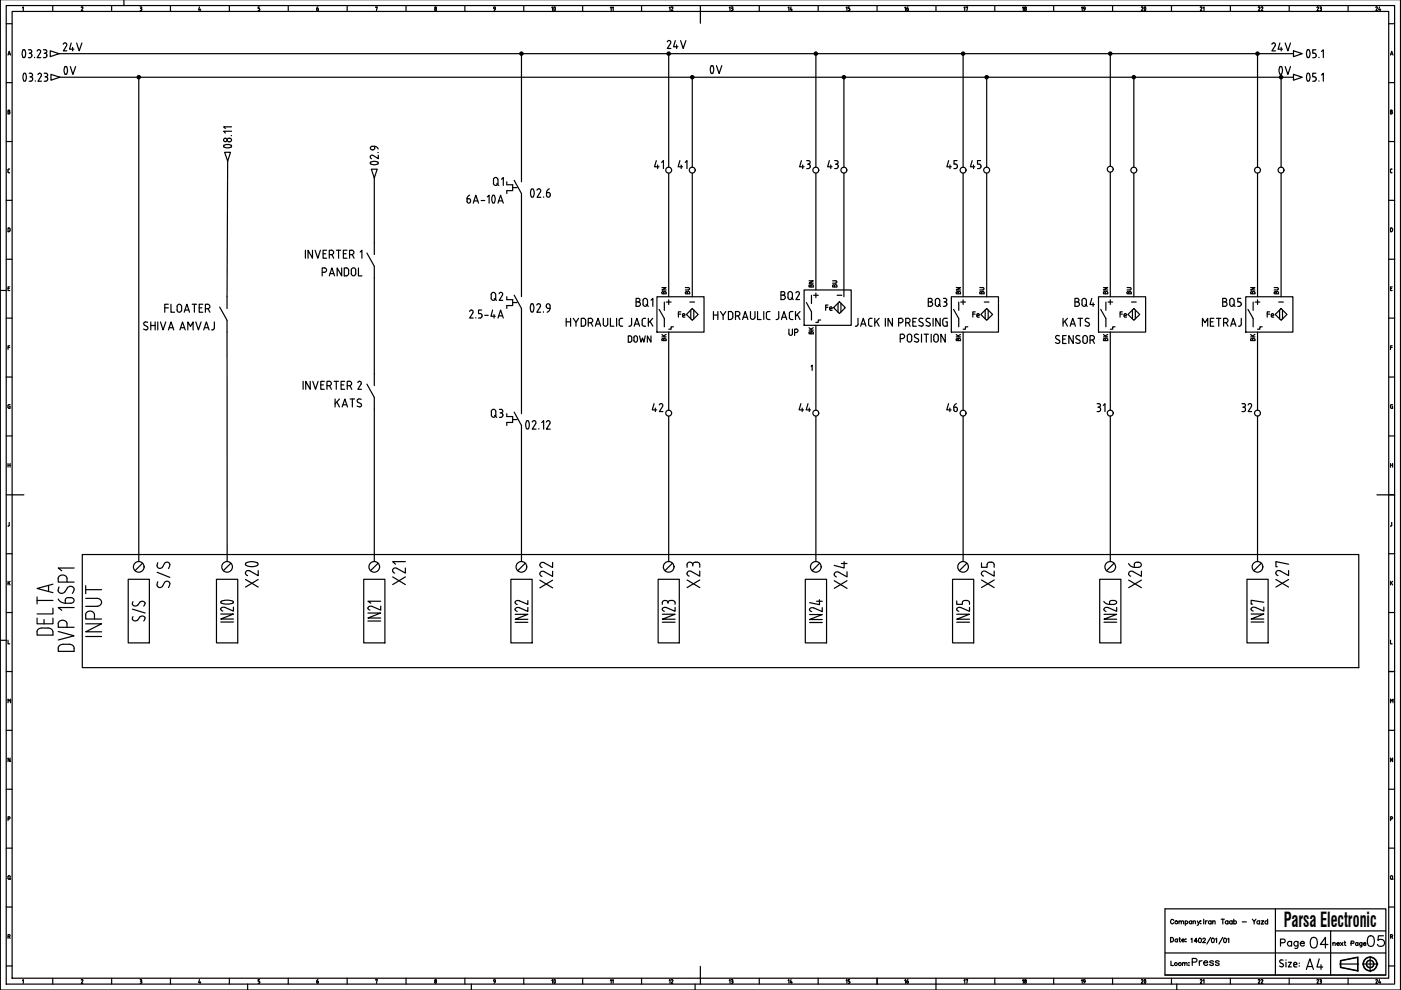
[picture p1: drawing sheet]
<svg xmlns="http://www.w3.org/2000/svg" width="297mm" height="210mm" viewBox="0 0 297 210" stroke-linecap="round" stroke-linejoin="round" font-family="sans-serif">
<!-- layer: 035 -->
<g fill="none" stroke="#000" stroke-width=".25">
<path d="M26.3 -.1v1.3M296.9 -.1v210h-296.8v-210M1.3 5h1.3M1.3 17.5h1.3M1.7 11.7l.3-.8 .2 .8M1.8 11.4h.3M2.6 2.4h291.8v205h-291.8zM4.8 1.6l.1-.1v.8M11.2 1.2v1.2M17.2 1.6l.2-.1h.2l-.4 .8h.4M23.7 1.2v1.2M29.7 1.5h.2"/>
<path d="M29.7 2.3h.2M29.8 1.8h.1M29.9 1.5l.1 .1-.1 .2 .2 .3-.2 .2M36.1 1.2v1.2M42.3 1.5l-.2 .6h.5M42.4 1.9v.4M48.6 1.2v1.2M54.7 2.3h.2M54.9 1.8l.2 .2-.2 .3M55 1.5h-.3v.3h.2M61.1 1.2v1.2M73.6 1.2v1.2"/>
<path d="M79.6 1.6l.4-.1-.2 .8M86.1 1.2v1.2M98.6 1.2v1.2M111 1.2v1.2M123.5 1.2v1.2M136 1.2v1.2M148.5 1.2v1.2M161 1.2v1.2M173.5 1.2v1.2M186 1.2v1.2M198.4 1.2v1.2M210.9 1.2v1.2"/>
<path d="M223.4 1.2v1.2M235.9 1.2v1.2M248.4 1.2v1.2M260.9 1.2v1.2M273.3 1.2v1.2M285.8 1.2v1.2M294.4 5h1.3M294.4 17.5h1.3M294.8 11.7l.3-.8 .2 .8M294.9 11.4h.4M1.3 30h1.3M1.7 36.4l.2 .2"/>
<path d="M1.9 35.8l-.2 .2v.4M1.9 36.6h.1M1.9 35.8h.1M294.4 30h1.3M294.8 36.4l.2 .2M294.8 23.7h.2M295 35.8l-.2 .2v.4M295 36.6h.2M295 35.8h.2M295 23.3l.2 .2-.2 .2 .2 .2v.2h-.4v-.7h.2M1.3 42.5h1.3M1.3 55h1.3"/>
<path d="M1.9 48.3l.2 .3v.4l-.2 .1M1.9 48.3h-.2v.8h.2M294.4 42.5h1.3M294.4 55h1.3M295 48.3l.3 .3-.1 .4-.2 .1M295 48.3h-.2v.8h.2M.1 61.6h1.2M1.3 67.5h1.3M1.3 79.9h1.3M1.7 61.2h.3M1.7 73.7h.4M2.1 60.8h-.4v.8h.4"/>
<path d="M2.1 73.3h-.4v.8M294.4 67.5h1.3M294.4 79.9h1.3M294.8 61.2h.3M294.8 73.7h.4M295.2 60.8h-.4v.8h.4M295.2 73.3h-.4v.8M1.3 92.4h1.3M294.4 92.4h1.3M294.8 98.3v.8M294.8 98.6h.5M295 85.8h-.1l-.1 .5 .2 .3"/>
<path d="M295 85.8h.3M295.1 86.1h.2v.5h-.3M295.3 98.3v.8M1.3 104.9h1.3M1.3 117.4h1.3M1.7 111.5h.1M2 110.8v.6l-.2 .1M294.4 104.9h1.3M294.4 117.4h1.3M294.8 111.5h.1M295.1 110.8v.6l-.2 .1M.1 135.8h1.2"/>
<path d="M1.3 129.9h1.3M1.7 135.7v.8h.4M294.4 129.9h1.3M294.8 135.7v.8h.4M294.8 123.2v.8M295 123.5l.3 .5M295.3 123.2l-.5 .5M1.3 142.4h1.3M1.3 154.8h1.3M294.4 142.4h1.3M294.4 154.8h1.3M1.3 167.3h1.3"/>
<path d="M1.3 179.8h1.3M1.7 173.6h.4v-.4h-.4v.8M294.4 167.3h1.3M294.4 179.8h1.3M294.8 173.6h.4v-.4h-.4v.8M295.3 160.7v.8l-.5-.8v.8M1.3 192.3h1.3M294.4 192.3h1.3M1.3 204.8h1.3M4.8 207.9l.1-.2v.8M11.2 207.4v1.3M17.2 207.8l.2-.1 .2 .1-.4 .7h.4"/>
<path d="M23.7 207.4v1.3M29.7 207.7h.2M29.7 208.5h.2M29.8 208h.1M29.9 207.7l.1 .2-.1 .1 .2 .3-.2 .2M36.1 207.4v1.3M42.3 207.7l-.2 .6h.5M42.4 208.1v.4M48.6 207.4v1.3M52.5 208.7v1.2M54.7 208.5h.2M54.9 208l.2 .2-.2 .3"/>
<path d="M55 207.7h-.3v.3h.2M61.1 207.4v1.3M73.6 207.4v1.3M79.6 207.8l.4-.1-.2 .8M86.1 207.4v1.3M98.6 207.4v1.3M99.9 208.7v1.2M111 207.4v1.3M123.5 207.4v1.3M136 207.4v1.3M147.4 208.7v1.2M148.5 207.4v1.3"/>
<path d="M161 207.4v1.3M173.5 207.4v1.3M186 207.4v1.3M198.4 207.4v2.5M210.9 207.4v1.3M223.4 207.4v1.3M235.9 207.4v1.3M248.4 207.4v1.3M249.5 208.7v1.2M260.9 207.4v1.3M273.3 207.4v1.3M285.8 207.4v1.3"/>
<path d="M294.5 204.8h1.2"/>
<circle cx="92.3" cy="2" r=".21"/>
<circle cx="92.3" cy="1.6" r=".18"/>
<circle cx="92.3" cy="208.3" r=".21"/>
<circle cx="92.3" cy="207.9" r=".18"/>
</g>
<!-- layer: 07 -->
<path d="M1.3 1.2h294.4v207.5h-294.4zM148.5 2.4v2.5M2.6 104.9h2.5M291.9 104.9h2.5M148.5 204.9v2.5" fill="none" stroke="#000" stroke-width=".25"/>
<!-- layer: SYMS -->
<g fill="none" stroke="#000" stroke-width=".25">
<path d="M47.6 32.3h1.3l-.6 1.9zM78.7 35.9h1.3l-.6 1.8zM110.6 36.1v2.4M77.8 53.7l1.6 2.8M79.4 51.5v2.5M46.6 65.1l1.5 2.8v2.5M48.1 62.9v2.5M79.4 79.3v2.5M109 62.6l1.6 2.8v2.5M110.6 60.4v2.5M139.3 62.9h10v7.5h-10zM140.9 67.5v1.8"/>
<path d="M146.8 65.4l1.2 1.3-1.2 1.2-1.3-1.2zM170.5 61.5h10v7.5h-10zM172 66.1v1.8M178 64l1.2 1.2-1.2 1.3-1.3-1.3zM201.7 62.9h10v7.5h-10zM203.3 67.5v1.8M209.2 65.4l1.2 1.3-1.2 1.2-1.3-1.2zM232.9 62.9h10v7.5h-10zM234.5 67.5v1.8M240.4 65.4l1.2 1.3-1.2 1.2-1.3-1.2zM264.1 62.9h10v7.5h-10zM265.7 67.5v1.8"/>
<path d="M271.6 65.4l1.3 1.3-1.3 1.2-1.2-1.2zM77.8 81.4l1.6 2.9v2.5M109 87.4l1.6 2.8v2.5M110.6 85.2v2.5M17.4 117.6h270.7v24h-270.7zM30.2 119.4l-1.6 1.6M80.2 119.4l-1.6 1.6M111.4 119.4l-1.6 1.6M142.6 119.4l-1.6 1.6M173.8 119.4l-1.6 1.6M205 119.4l-1.6 1.6M236.2 119.4l-1.6 1.6"/>
<path d="M267.4 119.4l-1.6 1.6M27.2 122.8h4.5v13.5h-4.5zM45.9 122.8h4.5v13.5h-4.5zM77.1 122.8h4.5v13.5h-4.5zM108.3 122.8h4.5v13.5h-4.5zM139.5 122.8h4.5v13.5h-4.5zM170.7 122.8h4.5v13.5h-4.5zM202 122.8h4.4v13.5h-4.4zM233.2 122.8h4.4v13.5h-4.4zM264.4 122.8h4.5v13.5h-4.5z"/>
<circle cx="29.4" cy="16.4" r=".35"/>
<circle cx="29.4" cy="16.4" r=".12"/>
<circle cx="29.4" cy="16.4" r=".22"/>
<circle cx="110.5" cy="11.4" r=".35"/>
<circle cx="110.5" cy="11.4" r=".12"/>
<circle cx="110.5" cy="11.4" r=".22"/>
<circle cx="173" cy="11.4" r=".35"/>
<circle cx="173" cy="11.4" r=".12"/>
<circle cx="173" cy="11.4" r=".22"/>
<circle cx="178.9" cy="16.4" r=".35"/>
<circle cx="178.9" cy="16.4" r=".12"/>
<circle cx="178.9" cy="16.4" r=".22"/>
<circle cx="204.2" cy="11.4" r=".35"/>
<circle cx="204.2" cy="11.4" r=".12"/>
<circle cx="204.2" cy="11.4" r=".22"/>
<circle cx="209.2" cy="16.4" r=".35"/>
<circle cx="209.2" cy="16.4" r=".12"/>
<circle cx="209.2" cy="16.4" r=".22"/>
<circle cx="235.4" cy="11.4" r=".35"/>
<circle cx="235.4" cy="11.4" r=".12"/>
<circle cx="235.4" cy="11.4" r=".22"/>
<circle cx="240.4" cy="16.4" r=".35"/>
<circle cx="240.4" cy="16.4" r=".12"/>
<circle cx="240.4" cy="16.4" r=".22"/>
<circle cx="235.4" cy="35.9" r=".62"/>
<circle cx="240.4" cy="36.1" r=".62"/>
<circle cx="266.6" cy="36.1" r=".62"/>
<circle cx="271.6" cy="36.1" r=".62"/>
<circle cx="29.4" cy="120.2" r="1.13"/>
<circle cx="48.2" cy="120.2" r="1.13"/>
<circle cx="79.4" cy="120.2" r="1.13"/>
<circle cx="110.5" cy="120.2" r="1.13"/>
<circle cx="141.8" cy="120.2" r="1.13"/>
<circle cx="173" cy="120.2" r="1.13"/>
<circle cx="204.2" cy="120.2" r="1.13"/>
<circle cx="235.4" cy="120.2" r="1.13"/>
<circle cx="266.6" cy="120.2" r="1.13"/>
</g>
<!-- layer: MISC -->
<path d="M12.3 137.4v.7h3.4M12.3 133.9l3.4 .9-3.4 .9M12.3 132.3v.7h3.4M12.3 122.7v.7h3.4M13.4 136.6h1.3a.94 .94 0 0 1 1 .8M13.9 127.9h1.1M14.3 124.6l.3-.2a.78 .78 0 0 1 1.1 .5M14.6 126.7h.4M15.7 128.8h-3.4l.8 .6M15.7 120.4h-3.4l.8 .6" fill="none" stroke="#000" stroke-width=".25"/>
<!-- layer: TAGS -->
<g fill="none" stroke="#000" stroke-width=".25">
<path d="M64.8 53.1v1.7M66.3 53.1v1.7l-1-1.7v1.7M66.8 53.1l.6 1.7 .5-1.7M68.5 53.8h.6M69.2 53.1h-.7v1.7h.7M69.8 54h.5a.47 .47 0 0 0 .4-.5 .47 .47 0 0 0-.4-.4h-.5v1.7M70.4 54l.3 .8M71.3 53.1h.9M71.8 53.1v1.7M72.8 53.8h.6M73.6 53.1h-.8v1.7h.8M74.1 54h.5a.47 .47 0 0 0 .4-.5 .47 .47 0 0 0-.4-.4h-.5v1.7"/>
<path d="M74.7 54l.4 .8M76.4 53.4l.3-.3v1.7M34.9 65.3h.8M35.7 64.5h-.8v1.7M36.2 64.5v1.7h.8M37.5 65a.48 .48 0 0 1 .5-.5 .48 .48 0 0 1 .5 .5M37.5 65.7a.48 .48 0 0 0 .5 .5 .48 .48 0 0 0 .5-.5M37.6 65v.7M38.5 65v.7M39.1 66.2l.5-1.7 .6 1.7M39.2 65.7h.8M40.8 64.5h.9"/>
<path d="M41.2 64.5v1.7M42.2 65.3h.6M43 64.5h-.8v1.7h.8M43.5 65.5h.5a.48 .48 0 0 0 .5-.5 .48 .48 0 0 0-.5-.5h-.5v1.7M44.1 65.5l.4 .7M64.3 80.8v1.7M65.8 80.8v1.7l-1-1.7v1.7M66.3 80.8l.6 1.7 .5-1.7M68 81.6h.6M68.8 80.8h-.8v1.7h.8M69.3 81.8h.5a.47 .47 0 0 0 .5-.5 .47 .47 0 0 0-.5-.5h-.5v1.7M69.9 81.8l.4 .7"/>
<path d="M70.8 80.8h1M71.3 80.8v1.7M72.3 81.6h.6M73.1 80.8h-.8v1.7h.8M73.6 81.8h.5a.47 .47 0 0 0 .5-.5 .47 .47 0 0 0-.5-.5h-.5v1.7M74.2 81.8l.4 .7M75.9 81.1v-.1a.38 .38 0 0 1 .6-.1 .38 .38 0 0 1 .1 .5M76.6 81.4l-.7 1.1h.7M78 128.9l.4 .4M78 130h2.7l-2.7 1h2.7M78 131.7h2.7M80.7 128.5v.9l-2-.9-.6 .2-.1 .2"/>
<path d="M80.7 127.5h-2.7l.6 .4M109.2 130.3h2.7l-2.7 1h2.7M109.2 131.9h2.7M111.9 128.8v.8l-1.8-.7a.49 .49 0 0 0-.7-.1 .49 .49 0 0 0 0 .7l.3 .1M111.9 127.3v.9l-1.8-.8a.48 .48 0 0 0-.7 0 .48 .48 0 0 0 .3 .8M140.4 130.2h2.7l-2.7 1.1h2.7M140.4 131.9h2.7M141.6 127.7v.2M141.6 127.7a.65 .65 0 0 0-.6-.4 .65 .65 0 0 0-.6 .4v.4M142.5 127.3a.71 .71 0 0 0-.9 .4M143.1 128.8v.8l-1.8-.8a.49 .49 0 0 0-.7 0 .49 .49 0 0 0 0 .7l.3 .1M143.1 127.7v.4"/>
<path d="M171.6 130.3h2.7l-2.7 1.1h2.7M171.6 132h2.7M172.5 128.9a.49 .49 0 0 0-.6 0 .49 .49 0 0 0-.1 .7l.3 .1M173.1 127.5h1.2M173.7 127.2v1l-2.1-.4M174.3 128.8v.9l-1.7-.8M202.8 130.2h2.8l-2.8 1.1h2.8M202.8 127.4v.7h1.3v-.4M202.8 131.9h2.8M204.9 127.3a.71 .71 0 0 0-.9 .4M205.6 128.8v.8l-1.9-.8a.49 .49 0 0 0-.6 0 .49 .49 0 0 0-.1 .7l.3 .1M205.6 127.7v.4"/>
<path d="M234 127.5a1.4 1.4 0 0 0 1.2 .7M234 129.2l.5 .4M234.1 130.3h2.7l-2.7 1h2.7M234.1 131.9h2.7M235.3 128.2h.9M236.2 127.3l.3 .1 .3 .3-.3 .4h-.3M236.2 127.3l-.8 .1-.1 .8M236.8 128.8v.8l-2-.8-.6 .1-.2 .3M265.3 130.2h2.7l-2.7 1h2.7M265.3 131.9h2.7M268 128.7v.9l-1.8-.8a.49 .49 0 0 0-.7 0 .49 .49 0 0 0 0 .7l.2 .1M268 127.7l-2.7-.4v.8h.3"/>
</g>
<g fill="none" stroke="#000" stroke-width=".25">
<path d="M12.5 11.4h261.7M12.7 16.4h261.5M29.4 16.4v102.7M110.6 11.4v24.7M141.8 11.4v24.1M146.8 16.4v19.1M173 11.4v24.1M178.9 16.4v19.1M204.2 11.4v24.1M209.2 16.4v19.1M235.4 11.4v23.9M240.4 16.4v19.1"/>
<path d="M266.6 11.4v24.1M271.6 16.4v19.1M48.3 34.2l-.2 28.7M79.4 37.7v13.8M141.8 36.7v26.2M146.8 36.7v26.2M173 36.7v24.8M178.9 36.7v26.2M204.2 36.7v26.2M209.2 36.7v26.2M235.4 36.5v26.4M240.4 36.7v26.2"/>
<path d="M266.6 36.7v26.2M271.6 36.7v26.2M79.4 59v20.3M110.6 43.5v16.9M48.1 70.4l.1 48.7M110.6 67.9v17.3M141.8 70.4v16.6M173 69v18M204.2 70.4v16.6M235.4 70.4v16.6M266.6 70.4v16.6M79.4 86.8v32.3"/>
<path d="M110.6 92.7v26.4M141.8 88.2v30.9M173 88.2v30.9M204.2 88.2v30.9M235.4 88.2v30.9M266.6 88.2v30.9"/>
</g>
<!-- layer: DESCCHILD -->
<g fill="none" stroke="#000" stroke-width=".25">
<path d="M99 42.1h.4a.43 .43 0 0 1 .4 .6 .43 .43 0 0 1-.7 .2zM99.6 41.4l-.4 .3-.2 .4M100.3 43.1l.6-1.7 .6 1.7M100.5 42.6h.8M102 42.5h.8M103.3 41.8l.4-.4v1.7M104.4 43h.4M104.4 41.5a1.58 1.58 0 0 0 0 1.5M104.8 41.5a1.58 1.58 0 0 1 0 1.5M105.6 43.1l.5-1.7 .6 1.7M105.7 42.6h.8M30.4 69.8l.6 .1"/>
<path d="M31.3 68.3a.44 .44 0 0 0-.6 0 .44 .44 0 0 0 0 .7l.7 .5-.1 .3-.3 .1M32 68.3v1.6M32 69h.9M32.9 68.3v1.6M33.5 68.3v1.6M34 68.3l.6 1.6 .5-1.6M35.7 69.9l.6-1.6 .5 1.6M35.9 69.5h.8M38.1 69.9l.6-1.6 .6 1.6M38.3 69.5h.8M39.8 69.9v-1.6l.6 .9 .5-.9v1.6M41.5 68.3l.6 1.6 .5-1.6"/>
<path d="M43.2 69.9l.6-1.6 .5 1.6M43.4 69.5h.8M44.9 69.9h.2M45.4 69.6l-.3 .3M45.5 68.3v1.3M99.6 66v-.1a.37 .37 0 0 1 .6-.1 .37 .37 0 0 1 .1 .5l-.7 1.1h.7M100.9 67.3v.1M101.8 66.5a.48 .48 0 0 1 .4 .4 .48 .48 0 0 1-.4 .5h-.3M102.1 65.7h-.6v.8h.3M102.8 66.9h.7M104.4 65.7l-.3 1.3h.9M104.7 66.7v.7"/>
<path d="M105.6 67.4l.5-1.7 .6 1.7M105.7 67h.8M71 84.6v1.7M71.4 85.2l.6 1.1M72 84.6l-1 1M72.5 86.3l.6-1.7 .6 1.7M72.7 85.8h.8M74.2 84.6h1M74.7 84.6v1.7M75.9 85.3l.6 .3M76.4 85.6a.42 .42 0 0 1 .1 .6 .42 .42 0 0 1-.6 0l-.2-.1M76.6 84.7a.45 .45 0 0 0-.7-.1 .45 .45 0 0 0 0 .7"/>
</g>
<!-- layer: XREFCHILD -->
<g fill="none" stroke="#000" stroke-width=".25">
<path d="M112.6 64.5l.2-.1a1.23 1.23 0 0 1 0 1.8l-.2-.1a1.68 1.68 0 0 1 0-1.6zM113.8 64.7a.4 .4 0 0 1 .6-.3 .4 .4 0 0 1 .1 .6M114.6 65l-.8 1.2h.8M115.2 66.1v.1M115.8 64.8a.44 .44 0 0 0 .4 .6M115.8 64.8a.39 .39 0 0 1 .4-.4 .39 .39 0 0 1 .4 .4M116.2 65.4h.4M116.6 64.8a1.19 1.19 0 0 1-.6 1.4M111.6 90.9h.4M111.7 90.9a1.28 1.28 0 0 1 .1-1.7l.2 .1a1.71 1.71 0 0 1 0 1.6M112.8 89.5l.1-.2a.4 .4 0 0 1 .6 0 .4 .4 0 0 1 .1 .5l-.8 1.2h.9M114.2 90.9v.1"/>
<path d="M114.9 89.6l.4-.4v1.8M115.8 89.5l.1-.2a.4 .4 0 0 1 .6 0 .4 .4 0 0 1 .1 .5M116.6 89.8l-.7 1.2h.8"/>
</g>
<!-- layer: DESC -->
<g fill="none" stroke="#000" stroke-width=".25">
<path d="M120 67.5v1.7M120 68.2h1M121 67.5v1.7M121.5 67.5l.6 .8 .6-.8M122.1 68.3v.9M123.2 67.5h.7a1.15 1.15 0 0 1 0 1.6l-.7 .1zM124.7 68.4h.5a.47 .47 0 0 0 .5-.4 .47 .47 0 0 0-.5-.5h-.5v1.7M125.3 68.4l.4 .8M126.2 69.2l.6-1.7 .5 1.7M126.4 68.7h.8M127.9 67.5v1.2a.48 .48 0 0 0 .5 .5 .48 .48 0 0 0 .4-.5v-1.2M129.4 67.5v1.7h.8"/>
<path d="M130.7 67.5v1.7M132 67.5l-.7 .2v1.1M133.9 67.5v1.3M134.5 69.2l.5-1.7 .6 1.7M136.2 67.9v.9M137.5 67.5v1.7M137.8 68.1l.6 1.1M138.4 67.5l-.9 1M151.3 66.1v1.6M151.3 66.8h.9M152.2 66.1v1.6M152.7 66.1l.6 .8 .6-.8"/>
<path d="M153.3 66.9v.8M154.9 66l.2 .1a1.15 1.15 0 0 1 0 1.6h-.2M154.9 66.1h-.5v1.6h.5M155.9 67h.5a.47 .47 0 0 0 .5-.5 .47 .47 0 0 0-.5-.4h-.5v1.6M156.5 67l.4 .7M157.4 67.7l.6-1.6 .6 1.6M157.6 67.3h.8M159.1 66.1v1.2a.48 .48 0 0 0 .5 .4 .48 .48 0 0 0 .4-.4l.1-1.2M160.6 66.1v1.6h.8M161.9 66.1v1.6M162.5 67.3l.2 .4h.5M162.5 66.5v.8"/>
<path d="M163.2 66.1h-.5l-.2 .4M165.1 66.1v1.4l-.5 .2M165.7 67.7l.5-1.6 .6 1.6M167.4 66.5v.8M168.7 66.1v1.6M169 66.7l.6 1M169.6 66.1l-.9 1M181.9 67.5v1.3a.42 .42 0 0 1-.6 .4M182.5 69.2l.5-1.7 .6 1.7M182.6 68.7h.8M184.9 67.5l-.7 .2v1.1l.2 .3 .5 .1M185.5 67.5v1.7"/>
<path d="M185.8 68.1l.6 1.1M186.4 67.5l-.9 1M187.7 67.5v1.7M189.2 67.5v1.7l-.9-1.7v1.7M190.5 68.4h.5a.47 .47 0 0 0 .5-.4 .47 .47 0 0 0-.5-.5h-.5v1.7M191.3 70.8a.48 .48 0 0 1 .5 .5 .48 .48 0 0 1-.5 .5h-.4M191.3 70.9h-.4v1.7M192 68.4h.5M192.3 71.3a.48 .48 0 0 1 .5-.5 .48 .48 0 0 1 .5 .5M192.3 72.1a.48 .48 0 0 0 .5 .4 .48 .48 0 0 0 .5-.4M192.4 71.3v.8M192.5 67.5a.48 .48 0 0 1 .5 .4 .48 .48 0 0 1-.5 .5"/>
<path d="M192.5 67.5h-.5v1.7M192.6 68.4l.4 .8M193.3 71.3v.8M193.5 68.2h.6M194.1 71.6l.5 .2a.42 .42 0 0 1 .1 .7 .42 .42 0 0 1-.7-.1l-.2-.1M194.2 70.8l.5 .1M194.2 70.9l-.3 .2 .2 .5M194.3 67.5h-.8v1.7h.8M195 68.2l.6 .3M195.2 67.5l-.4 .3 .2 .4M195.4 70.9v1.7M195.6 68.5a.42 .42 0 0 1 0 .6 .42 .42 0 0 1-.6 0l-.2-.1"/>
<path d="M195.9 70.9h1M196.4 70.9v1.7M196.7 67.5l-.3 .1-.1 .3 .8 .6a.42 .42 0 0 1 0 .6 .42 .42 0 0 1-.6 0l-.2-.1M197.4 70.9v1.7M197.8 67.5v1.7M198 71.3v.8M198 71.3a.48 .48 0 0 1 .5-.5 .48 .48 0 0 1 .4 .5M198 72.1a.48 .48 0 0 0 .5 .4 .48 .48 0 0 0 .4-.4M198.9 71.3v.8M199.3 67.5v1.7l-.9-1.7v1.7M199.9 68v.9l.2 .2 .7 .1v-1h-.3M200.4 70.9v1.7l-.9-1.7v1.7"/>
<path d="M223.8 72.6l.5 .2M224 71.9l.5 .2M224.5 72.1l.2 .4-.4 .3M224.6 71.2a.44 .44 0 0 0-.6 0 .44 .44 0 0 0 0 .6M225.3 71.9h.6M225.4 67.5v1.7M225.7 68.1l.6 1.1M226 71.2h-.7v1.6h.7M226.3 67.5l-.9 1M226.9 69.2l.5-1.7 .6 1.7M227.1 68.7h.7M227.5 71.2v1.6l-.9-1.6v1.6"/>
<path d="M228.3 71.9l.5 .2M228.8 72.1a.42 .42 0 0 1 .1 .6 .42 .42 0 0 1-.6 0l-.2-.1M228.9 71.2a.44 .44 0 0 0-.6 0 .44 .44 0 0 0 0 .6M229.1 67.5v1.7M229.6 71.6a.48 .48 0 0 1 .5-.5 .48 .48 0 0 1 .4 .5v.8a.48 .48 0 0 1-.4 .4 .48 .48 0 0 1-.5-.4M229.6 71.6v.8M230.4 67.5l-.2 .1-.1 .3 .7 .6a.42 .42 0 0 1 .1 .6 .42 .42 0 0 1-.7 0l-.1-.1M231.1 72.1h.5a.47 .47 0 0 0 .4-.5 .47 .47 0 0 0-.4-.4h-.5v1.6M231.7 72.1l.3 .7M254.9 69.2v-1.7l.6 .9 .6-.9v1.7M256.6 68.2h.6M257.4 67.5h-.8v1.7h.8"/>
<path d="M258.4 67.5v1.7M259.4 68.4h.5a.47 .47 0 0 0 .5-.4 .47 .47 0 0 0-.5-.5h-.5v1.7M260 68.4l.4 .8M260.9 69.2l.6-1.7 .6 1.7M261.1 68.7h.8M263.2 67.5v1.3a.42 .42 0 0 1-.6 .4"/>
</g>
<!-- layer: XREF -->
<g fill="none" stroke="#000" stroke-width=".25">
<path d="M4.9 10.5h.2a1.13 1.13 0 0 1 0 1.7l-.2-.1a1.51 1.51 0 0 1 0-1.6zM5 15.6h.4M5 15.6a1.22 1.22 0 0 0 .2 1.6l.2-.1a1.65 1.65 0 0 0 0-1.5M6 10.6l.4-.1a.37 .37 0 0 1 .3 .4 .37 .37 0 0 1-.3 .4M6 12.2h.4M6.2 15.5h.3M6.2 17.2h.3M6.2 11.3h.2M6.4 16.3h.1M6.4 11.3l.3 .4M6.5 15.5a.37 .37 0 0 1 .4 .4 .37 .37 0 0 1-.4 .4l.4 .4M6.7 11.8l-.3 .4"/>
<path d="M6.8 11.7v.1M6.9 16.8l-.4 .4M6.9 16.7v.1M7.3 12.1v.1M7.5 17.1v.1M8.3 10.5l-.4 .3M8.6 11.1l-.7 1.1h.7M278.3 12.2h.4M279 10.6h-.7v.7h.4a.46 .46 0 0 1 .4 .5 .46 .46 0 0 1-.4 .4M279 15.5h-.7v.8h.6l.1 .4M279.1 16.7l-.2 .5h-.6M279.6 12.1v.1"/>
<path d="M279.6 17.1v.1M280.2 10.9l.4-.3v1.6M280.2 15.9l.4-.4v1.7M49 30.8v.4M49 30.8a1.22 1.22 0 0 0-1.6 .2l.1 .2a1.58 1.58 0 0 0 1.5 0M49 28.8h.1M49.1 27.8h-1.7l.4 .4M49.1 26.9h-1.7l.4 .4M78.5 33.3l.3 .4M78.6 34.4l-.1 .2a1.18 1.18 0 0 0 1.7 0l-.1-.2M78.6 34.4a1.58 1.58 0 0 1 1.5 0M79.1 32.9a.37 .37 0 0 0-.6 .4"/>
<path d="M79.4 31v.4a.43 .43 0 0 1-.3 .5 .43 .43 0 0 1-.5-.4 .43 .43 0 0 1 .3-.5 1.06 1.06 0 0 1 1.3 .6M80.1 32.3h.1M80.2 32.9v.7l-1.1-.7"/>
<circle cx="47.8" cy="29.7" r=".37"/>
<circle cx="48.6" cy="29.7" r=".44"/>
</g>
<!-- layer: WIRENO -->
<path d="M172 77.7l.2-.3v1.1" fill="none" stroke="#000" stroke-width=".25"/>
<!-- layer: 0 -->
<g fill="none" stroke="#000" stroke-width=".25">
<path d="M247 192.7h46.8v14h-46.8zM248.2 198.8h.3a.51 .51 0 0 1 .3 .4 .51 .51 0 0 1-.3 .5h-.3zM248.8 195.2a.34 .34 0 0 0-.3-.3 .34 .34 0 0 0-.3 .4 .37 .37 0 0 0 .1 .5 .37 .37 0 0 0 .5-.1M249.6 199.2a.3 .3 0 0 0-.4 0 .3 .3 0 0 0 0 .4 .3 .3 0 0 0 .4 0M249.6 199.1v.6M250 195.4l.4-.1 .1 .6M250 195.3v.6M250 199.1h.3M250.1 198.8v.7l.2 .2M250.5 195.4l.4-.1v.6M250.6 199.3h.5a.3 .3 0 0 0-.5-.1 .3 .3 0 0 0 .1 .5l.4-.1M251.3 195.4a.3 .3 0 0 1 .4-.1 .3 .3 0 0 1 0 .5 .3 .3 0 0 1-.4-.1"/>
<path d="M251.3 195.3v.9M251.4 199.1h.1M251.4 199.6h.1M252.5 199.1l.2-.2v.9M252.7 195.4a.31 .31 0 0 0-.5-.1 .31 .31 0 0 0 0 .5 .31 .31 0 0 0 .5-.1M252.7 195.3v.6M253 195.4l.4-.1 .1 .6M253 195.3v.6M253.9 195.3l.2 .6 .3-.6M253.9 199.5h-.7l.4-.6v.9M254.1 195.9l-.3 .3M254.6 195.3h.1"/>
<path d="M254.6 195.8h.1M255 199.1l.2-.2 .4 .2-.6 .7h.6M255.2 194.9v1M255.6 195.2v.7M256 195.2l-.3 .1-.1 .2M256.7 198.7l-.8 1.5M256.8 195.4a.32 .32 0 0 0-.5-.1 .32 .32 0 0 0 0 .5 .32 .32 0 0 0 .5 0M256.8 195.2v.7M257 199a.43 .43 0 0 1 .5 .4 .43 .43 0 0 1-.5 .4l-.2-.4zM257.1 195.4l.3-.2 .2 .1v.6M257.1 195.2v.7M257.7 199.1l.2-.2v.9"/>
<path d="M258.9 194.9h.7M259.2 198.7l-.8 1.5M259.3 194.9v1M259.6 199a.43 .43 0 0 1 .4 .4 .43 .43 0 0 1-.4 .4l-.2-.4zM260.3 199.1l.2-.2v.9M260.4 195.4a.32 .32 0 0 0-.5-.1 .32 .32 0 0 0 0 .5 .32 .32 0 0 0 .5 0M260.4 195.2v.7M261.2 195.4a.32 .32 0 0 0-.4-.1 .32 .32 0 0 0 0 .5 .32 .32 0 0 0 .4 0M261.2 195.2v.7M261.6 195.4a.32 .32 0 0 1 .5-.1 .32 .32 0 0 1 0 .5 .32 .32 0 0 1-.5 0M261.6 194.9v1M263.4 195.5h.9"/>
<path d="M265.5 194.9l.4 .5 .4-.5M265.9 195.4v.5M267 195.4a.32 .32 0 0 0-.4-.1 .32 .32 0 0 0 0 .5 .32 .32 0 0 0 .4 0M267 195.2v.7M267.4 195.2h.5l-.5 .7h.5M268.8 195.4a.32 .32 0 0 0-.5-.1 .32 .32 0 0 0 0 .5 .32 .32 0 0 0 .5 0M268.8 194.9v1M270.4 192.7v14M270.4 197.4h23.4M271.5 199.9l.8-.1 .2-.2-.1-.4-.9-.1v1.5M273.8 199.8a.48 .48 0 0 0-.7-.1 .48 .48 0 0 0 0 .8 .48 .48 0 0 0 .7-.1M273.8 199.6v1"/>
<path d="M275.2 199.6l-.1 1.3-.2 .2-.4-.1M275.2 199.8a.48 .48 0 0 0-.7-.1 .48 .48 0 0 0 0 .8 .48 .48 0 0 0 .7-.1M285 199.8h.3M285.1 199.5v.8l.3 .2M247 202h46.8M247 206.7h46.8M248.3 203.8v.9h.5M250.7 204.3l.4-.2 .1 .6M250.7 204.1v.6M251.2 204.3l.4-.2 .1 .6M252.1 204.1h.1M252.1 204.6h.1"/>
<path d="M252.8 204l.8-.1 .2-.2-.1-.4-.9-.1v1.5M254.3 203.7v1M254.9 203.7l-.4 .1-.2 .3M255.2 204.1h.9a.47 .47 0 0 0-.9-.2 .47 .47 0 0 0 .4 .8l.5-.2M257.3 203.9a.45 .45 0 0 0-.8 0l.8 .5-.3 .3-.5-.2M258.5 203.9l-.3-.2-.5 .2 .7 .4v.3l-.4 .1-.3-.2M272.1 203.6l-.5-.1-.3 .3 .1 .2 .6 .4a.37 .37 0 0 1 0 .5 .37 .37 0 0 1-.5 0l-.2-.1M272.7 203.5v.1M272.7 204v1M273.1 204h.7l-.7 1h.7M274.3 204.5h.7l-.1-.2a.32 .32 0 0 0-.3-.3 .32 .32 0 0 0-.3 .4v.3l.2 .3M284 204.4h4.1"/>
<path d="M284.2 203.7l3.7-.8v3l-3.7-.8zM284.3 203.7l3.5-.7v2.8l-3.5-.7zM286.5 200h.5v-.4l-.5-.1v1M288.9 204.4h3.2M290.5 202.8v3.2"/>
<circle cx="249.4" cy="195.6" r=".31"/>
<circle cx="254.4" cy="199.3" r=".42"/>
<circle cx="249.3" cy="204.4" r=".31"/>
<circle cx="250.1" cy="204.4" r=".31"/>
<circle cx="290.5" cy="204.4" r="1.49"/>
<circle cx="290.5" cy="204.4" r="1.41"/>
<circle cx="290.5" cy="204.4" r=".81"/>
<circle cx="290.5" cy="204.4" r=".75"/>
</g>
<g font-size="8.4">
<text x="56.8" y="125.6" transform="rotate(-90 56.8 125.6)">X20</text>
<text x="38.5" y="127.4" transform="rotate(-90 38.5 127.4)">S/S</text>
</g>
<text font-size="7.5" x="32.8" y="134.4" transform="rotate(-90 32.8 134.4)">S/S</text>
<g font-size="7.1">
<text x="22.9" y="136.2" transform="rotate(-90 22.9 136.2)">INPUT</text>
<text x="51.2" y="133" transform="rotate(-90 51.2 133)">IN20</text>
</g>
<g font-size="6.6">
<text x="10.2" y="17.6">0V</text>
<text x="147.5" y="17.6">0V</text>
<text x="267.8" y="17.6">0V</text>
<text x="109" y="43.7">02.6</text>
<text x="12.3" y="136.2" transform="rotate(-90 12.3 136.2)">DELTA</text>
</g>
<g font-size="6.2">
<text x="87.1" y="125.2" transform="rotate(-90 87.1 125.2)">X21</text>
<text x="118.5" y="125.9" transform="rotate(-90 118.5 125.9)">X22</text>
<text x="149.6" y="125.9" transform="rotate(-90 149.6 125.9)">X23</text>
<text x="181" y="125.9" transform="rotate(-90 181 125.9)">X24</text>
<text x="212" y="125.9" transform="rotate(-90 212 125.9)">X25</text>
<text x="274.5" y="125.6" transform="rotate(-90 274.5 125.6)">X27</text>
</g>
<text font-size="5.7" x="243.1" y="125.9" transform="rotate(-90 243.1 125.9)">X26</text>
<g font-size="5.3">
<text x="276.9" y="202.1">04</text>
<text x="288.9" y="201.8">05</text>
<text x="276.2" y="206.7">A4</text>
</g>
<g font-size="4.9">
<text x="12.3" y="12">24V</text>
<text x="140.4" y="11.6">24V</text>
<text x="268.8" y="12">24V</text>
<text x="103.7" y="40.6">Q1</text>
<text x="137.9" y="37">41</text>
<text x="146.8" y="37" transform="rotate(-90 146.8 37)">41</text>
<text x="168.6" y="37">43</text>
<text x="174.6" y="37">43</text>
<text x="200" y="37">45</text>
<text x="205" y="37">45</text>
<text x="67.4" y="59.6">PANDOL</text>
<text x="103.4" y="64.9">Q2</text>
<text x="164.7" y="64.9">BQ2</text>
<text x="134.1" y="66.3">BQ1</text>
<text x="195.8" y="66.3">BQ3</text>
<text x="227.2" y="66.3">BQ4</text>
<text x="258.2" y="66.3">BQ5</text>
<text x="103.4" y="89.6">Q3</text>
<text x="137.2" y="88.5">42</text>
<text x="168.6" y="88.5">44</text>
<text x="199.7" y="88.5">46</text>
<text x="231.8" y="88.5">31</text>
<text x="262.5" y="88.5">32</text>
</g>
<g font-size="4.4">
<text x="115.4" y="3.9">10</text>
<text x="240.6" y="3.9">20</text>
<text x="132.3" y="73.7">DOWN</text>
<text x="166.5" y="72.3">UP</text>
<text x="115.4" y="209.9">10</text>
<text x="240.6" y="209.9">20</text>
</g>
<text font-size="4.3" x="272.2" y="196.6">Parsa Electronic</text>
<g font-size="4">
<text x="142.5" y="63.5" transform="rotate(-90 142.5 63.5)">BN</text>
<text x="147.5" y="63.5" transform="rotate(-90 147.5 63.5)">BU</text>
<text x="205" y="63.5" transform="rotate(-90 205 63.5)">BN</text>
<text x="209.9" y="63.5" transform="rotate(-90 209.9 63.5)">BU</text>
<text x="267.4" y="63.5" transform="rotate(-90 267.4 63.5)">BN</text>
<text x="272.3" y="63.5" transform="rotate(-90 272.3 63.5)">BU</text>
<text x="142.9" y="68.4">Fe</text>
<text x="174.3" y="67">Fe</text>
<text x="205.3" y="68.4">Fe</text>
<text x="236.7" y="68.4">Fe</text>
<text x="267.8" y="68.4">Fe</text>
<text x="139.3" y="73.4">BK</text>
<text x="201.8" y="73.4">BK</text>
<text x="264.2" y="73.4">BK</text>
</g>
<g font-size="3.5">
<text x="66.3" y="3.5">6</text>
<text x="103.4" y="3.5">9</text>
<text x="128.4" y="3.5">11</text>
<text x="141.1" y="3.5">12</text>
<text x="153.8" y="3.5">13</text>
<text x="166.2" y="3.5">14</text>
<text x="181.3" y="3.5" transform="rotate(-90 181.3 3.5)">15</text>
<text x="190.9" y="3.5">16</text>
<text x="206.4" y="3.5" transform="rotate(-90 206.4 3.5)">17</text>
<text x="215.9" y="3.5">18</text>
<text x="228.2" y="3.5">19</text>
<text x="256.5" y="3.5" transform="rotate(-90 256.5 3.5)">21</text>
<text x="268.8" y="3.5" transform="rotate(-90 268.8 3.5)">22</text>
<text x="278.3" y="3.5">23</text>
<text x="290.7" y="3.5">24</text>
<text x=".7" y="25.4">B</text>
<text x="173.6" y="62.1" transform="rotate(-90 173.6 62.1)">BN</text>
<text x="178.5" y="62.1" transform="rotate(-90 178.5 62.1)">BU</text>
<text x="236" y="63.5" transform="rotate(-90 236 63.5)">BN</text>
<text x="240.9" y="63.5" transform="rotate(-90 240.9 63.5)">BU</text>
<text x="173.6" y="72" transform="rotate(-90 173.6 72)">BK</text>
<text x="236" y="73.4" transform="rotate(-90 236 73.4)">BK</text>
<text x=".7" y="87.8">G</text>
<text x=".7" y="100.2">H</text>
<text x=".7" y="125.2">K</text>
<text x=".7" y="150.3">M</text>
<text x="293.9" y="150.3">M</text>
<text x=".7" y="162.6">N</text>
<text x=".7" y="187.7">Q</text>
<text x="293.9" y="187.7">Q</text>
<text x=".7" y="200">R</text>
<text x="66.3" y="209.5">6</text>
<text x="103.4" y="209.5">9</text>
<text x="128.4" y="209.5">11</text>
<text x="141.1" y="209.5">12</text>
<text x="153.8" y="209.5">13</text>
<text x="166.2" y="209.5">14</text>
<text x="181.3" y="209.5" transform="rotate(-90 181.3 209.5)">15</text>
<text x="190.9" y="209.5">16</text>
<text x="206.4" y="209.5" transform="rotate(-90 206.4 209.5)">17</text>
<text x="215.9" y="209.5">18</text>
<text x="228.2" y="209.5">19</text>
<text x="256.5" y="209.5" transform="rotate(-90 256.5 209.5)">21</text>
<text x="268.8" y="209.5" transform="rotate(-90 268.8 209.5)">22</text>
<text x="278.3" y="209.5">23</text>
<text x="290.7" y="209.5">24</text>
</g>
</svg>
